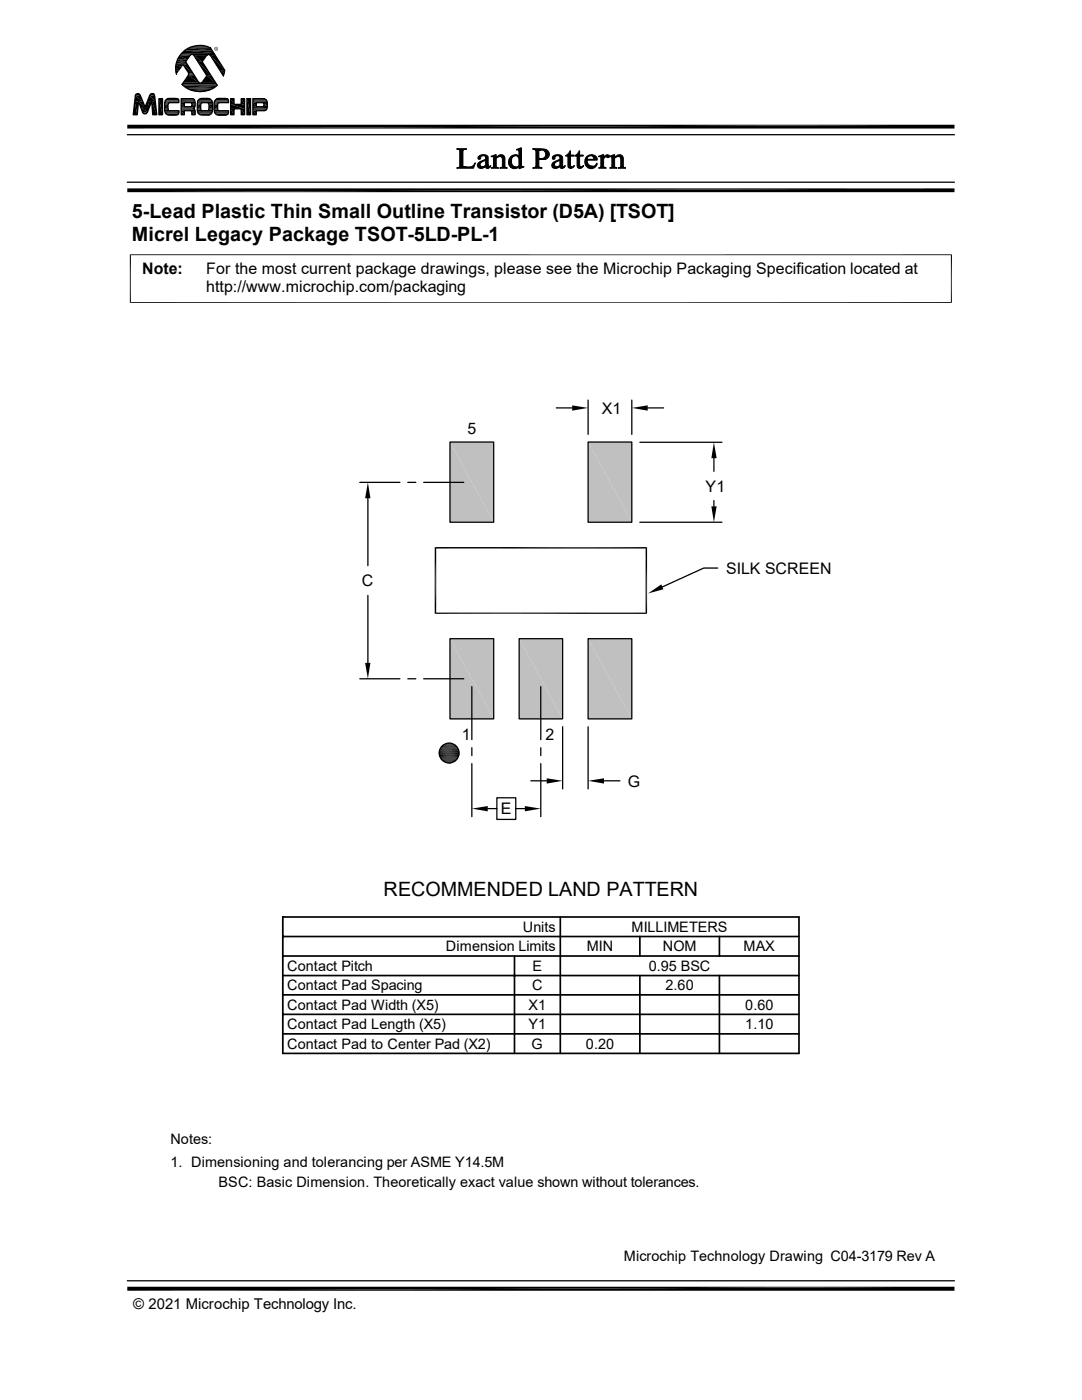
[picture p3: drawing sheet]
<svg xmlns="http://www.w3.org/2000/svg" width="216mm" height="279mm" viewBox="0 0 216 279" stroke-linecap="round" stroke-linejoin="round" font-family="sans-serif">
<g fill="#c0c0c0">
<path d="M117.3 88.2l8.8 16h-8.8z"/>
<path d="M117.3 88.2h8.8v16z"/>
<path d="M89.8 88.2l8.7 16h-8.7z"/>
<path d="M89.8 88.2h8.7v16z"/>
<path d="M117.3 127.5l8.8 16h-8.8z"/>
<path d="M117.3 127.5h8.8v16z"/>
<path d="M103.6 127.5l8.7 16h-8.7z"/>
<path d="M103.6 127.5h8.7v16z"/>
<path d="M89.8 127.5l8.7 16h-8.7z"/>
<path d="M89.8 127.5h8.7v16z"/>
</g>
<g fill="none" stroke="#000" stroke-width=".25">
<path d="M27.5 18.7l-.4 .1-.1 .3-.4 3.8h.8l.2-2.7 .8 2.2a.49 .49 0 0 0 .5 .3 .49 .49 0 0 0 .5-.3M27.5 18.7l.3 .1 .1 .2M28 19l1 2.4 .9-2.4M30.7 18.8l.1 .3M30.7 18.8a.46 .46 0 0 0-.4-.1 .46 .46 0 0 0-.4 .3M30.9 19.1l.4 3.8h-.8l-.2-2.7-.9 2.2M31.7 19.7h.7v3.2h-.7zM33.6 19.6l1.7 .1a.52 .52 0 0 1 .4 .8h-2l-.2 .4v.7l.2 .5h2a.63 .63 0 0 1-.1 .7 .63 .63 0 0 1-.6 .1h-1.2a.92 .92 0 0 1-.9-1.1l.1-1.7 .2-.3 .4-.1M36.2 19.7h2.2l.4 .2 .1 1.1v.4l-.3 .2 .2 .2 .1 .3v.8h-.6v-.6l-.2-.2h-1.3v.8h-.6zM36.3 16.8l.1 .1M36.6 13l1 1.6-.1 .4M37.5 17.8h4.8"/>
<path d="M37.6 15l-1.3 1.8M38 11l-1 1.3 2.7 4.2M38 11l.2-.2 .5 .2 2.6 4.1-1 1.4-.4 .1-.2-.2M40.1 19.7l-.3 .1-.3 .4-.1 1.9a.88 .88 0 0 0 .9 .8h1.1a.92 .92 0 0 0 1-1.1l-.1-1.7M40.1 19.6h1.5M41.3 11l-1 1.3 3 4.7a5.2 5.2 0 0 1-6.9-.1M41.6 19.7l.4 .1 .2 .3M42 9.5l2.8 4.5-.2 1.2-2.6-4.2-.4-.1-.3 .1M42 9.5a4.7 4.7 0 0 0-5.1 .6 4.7 4.7 0 0 0-1.7 4.8M43.5 19.6l1.7 .1a.51 .51 0 0 1 .4 .8h-1.9l-.3 .3v1l.2 .3h2a.61 .61 0 0 1-.1 .7 .61 .61 0 0 1-.7 .1h-1.1a.92 .92 0 0 1-1-1.1l.1-1.7M43.5 19.7l-.4 .1-.2 .3M46 19.7h.7v1.1h1.4v-1.1h.7v3.2h-.7v-1.2h-1.4v1.2h-.7z"/>
<path d="M49.3 19.7h.7v3.2h-.7zM49.3 19.7h.7M50.5 19.7h2a.81 .81 0 0 1 .8 1 1.13 1.13 0 0 1-.4 1.4h-1.8v.8h-.6zM25.4 36.4h165.1M25.4 26.9h165.1M36.8 21.3v-.8h1.3a.46 .46 0 0 1 0 .8h-1.3M40.1 20.6l.3-.1h1l.2 .1 .1 1-.1 .5h-1.4l-.2-.5zM50.5 21.5h2.8M51.1 20.5h1.4l.2 .3-.1 .4-.1 .1h-1.4zM117.3 79.8v6.9M126.1 79.8v6.9M71.8 96.3h8"/>
<path d="M73.4 99.4v13.5M81.4 96.3h1.6M84.5 96.3h8M89.8 88.2h8.7v16h-8.7zM111 81.4h3.2M117.3 88.2h8.8v16h-8.8zM127.7 88.3h16.4M129.2 81.4h3.2M142.5 91.4v2.7M142.5 99.9v1.1M73.4 118.8v13.5M127.7 104.2h16.4"/>
<path d="M143.2 113.4h-2.8l-8.2 3.7M71.8 135.5h8M81.4 135.5h1.6M84.5 135.5h8M86.7 122.4h42.4M89.8 127.5h8.7v16h-8.7zM94.1 137v10.6M103.6 127.5h8.7v16h-8.7zM107.9 137v10.6M117.3 127.5h8.8v16h-8.8zM94.1 149.2v1.6M94.1 152.4v10.6"/>
<path d="M99.1 159.2h3.8v4.3h-3.8zM105.9 155.8h3.2M107.9 149.2v1.6M107.9 152.4v10.6M112.3 145v12.4M117.3 145v12.4M120.5 155.8h3.2M97.3 161.4h1.8M102.9 161.4h1.8M25.4 255.6h165.1"/>
<circle cx="89.6" cy="150.3" r="1.98"/>
</g>
<g fill="#000">
<path d="M27 19h1zM27 19l1 .1h-1zM27 19h1v.1zM27 19.1l1.5 1.1h-1.6zM27 19.1h1l.5 1.1zM27.1 18.9h.8zM27.1 18.9l.9 .1zM27.1 18.8h.8zM27.1 18.8l.8 .1zM27.2 18.8h.6zM27.2 18.7h.5zM27.2 18.7l.6 .1z"/>
<path d="M27.3 18.7h.3zM27.3 18.7h.4zM27.4 18.7h.2zM29.8 19.1l1.2 1.1h-1.6zM29.8 19.1h1.1l.1 1.1zM29.9 19h1zM29.9 19l1 .1zM29.9 18.9h.9zM29.9 18.9l1 .1zM30 18.8h.8zM30 18.8l.8 .1zM30.1 18.8h.6z"/>
<path d="M30.1 18.8h.6h-.7zM30.1 18.7l.6 .1zM30.1 18.7h.5zM30.2 18.7h.4zM30.2 18.7h.3zM30.3 18.7h.2zM30.3 18.7h.1zM31.7 19.7l.7 3.2h-.7zM31.7 19.7h.7v3.2zM33.4 19.7h2zM33.5 19.7h1.9zM33.5 19.7h1.8z"/>
<path d="M33.6 19.6l1.7 .1zM35.1 13.4l.6 .7h-.6zM35.1 13.4h1.2l-.6 .7zM35.1 14.1l.1 .7zM35.1 14.1h.6l-.5 .7zM35.1 13l1.2 .4h-1.2zM35.1 13h1.5l-.3 .4zM35.3 12.3h1.7l.2 .3zM35.4 11.9l1.6 .4h-1.7zM35.4 11.9h1.9l-.3 .4zM35.8 11.2l1.5 .7h-1.9zM35.8 11.2h2l-.5 .7z"/>
<path d="M36.6 13l1.9 1.6h-.9zM36.6 13h.8l1.1 1.6zM36.2 10.6l.6-.5 5.9 .5zM36.8 10.1h5.5l.4 .5zM36.8 10.1l.8-.5 4.7 .5zM37.6 9.6h4.4l.3 .5zM37.6 15l2.1 1.5h-3.1zM37.6 15h1.2l.9 1.5zM37.6 14.6h.9zM37.6 14.6l1 .1zM37.6 14.9l1.2 .1zM37.7 14.7l.9 .1z"/>
<path d="M37.7 14.8h1zM37.7 14.8l1 .1zM37.6 14.9h1.1zM37.7 14.9h1zM38.7 11l1.6 1.3h-.8zM38.7 11h2.6l-1 1.3zM38.7 18.2h1.9zM39.3 18.2h1.3zM39.3 9.1l1.8 .1zM39.5 12.3l2.6 2.8h-.8zM39.5 12.3h.8l1.8 2.8zM39.9 19.7h2z"/>
<path d="M40 19.7h1.9zM40 19.7h1.7zM40.1 19.6l1.6 .1zM39.3 9.1h1zM41.3 15.1l1.7 1.4h-2.7zM41.3 15.1h.8l.9 1.4zM41.6 10.8h1.2zM41.7 10.8l1.1 .1zM41.8 10.9h1.1zM41.9 10.9l1 .1zM41.9 11h1zM42 11l2.8 3h-.9z"/>
<path d="M42 11h.9l1.9 3zM42.8 9.7v.2zM42.8 9.6v.1zM42.8 9.9l.1 .2zM42.9 9.6l-.1 .1zM42.9 9.9v.2zM42.9 9.4l-.1 .2zM43 10l.1 .1zM42.8 9.6l.2-.1zM42.9 9.4h.2zM43.1 10l.2 .1zM43.1 9.4l.2 .1z"/>
<path d="M43.3 10l.2-.1zM43.3 19.7h2zM43.3 19.7h1.9zM43.4 19.7h1.8zM43.3 9.4l.1 .2zM43.4 9.7v.2zM43.4 9.6v.1zM43.5 19.6l1.7 .1zM43.3 9.4l.2 .2zM43.5 9.7v.2zM43.5 9.6v.1zM43.9 14l.8 .6h-.5z"/>
<path d="M43.9 14h.9l-.1 .6zM44.2 14.6l.4 .5zM44.2 14.6h.5l-.1 .5zM46 19.7l.7 1.1h-.7zM46 19.7h.7v1.1zM48.1 19.7l.7 1.1h-.7zM48.1 19.7h.7v1.1zM49.3 19.7l.7 3.2h-.7zM49.3 19.7h.7v3.2zM26.9 20.2l.7 .1zM26.9 20.2h.7zM26.9 20.3l.5 2.6h-.8z"/>
<path d="M26.9 20.3h.7l-.2 2.6zM27.6 20.2l.9 .1zM27.6 20.3l1.4 1.1h-.9zM27.6 20.3h.9l.5 1.1zM28.1 21.4l1.3 1h-1zM28.1 21.4h1.7l-.4 1zM28.4 22.4h1zM28.4 22.4l1 .1zM28.5 22.5h.9zM28.5 22.5l.8 .1zM28.5 22.6h.8zM28.6 22.6h.7z"/>
<path d="M28.6 22.6h.6zM28.7 22.6h.5zM28.7 22.6l.4 .1zM28.8 22.7h.3zM28.8 22.7h.2zM28.9 22.7h.1zM29.4 20.2l.4 1.2h-.8zM29.4 20.2h.9l-.5 1.2zM30.3 20.2l1 2.7h-.8zM30.3 20.2h.7l.3 2.7zM32.9 20.5h1zM32.9 20.5h.9z"/>
<path d="M32.9 20.5h.8zM32.9 20.5l.8 .1zM32.9 20.6h.7zM32.9 20.6h.8zM32.9 20.6l.7 .1zM32.9 20.7h.7zM32.9 20.7l.7 .1zM32.9 20.8l.6 .1h-.6zM32.9 20.8h.7l-.1 .1zM32.9 20.9l.6 .7h-.6zM32.9 20.9h.6v.7zM32.9 21.6l.7 .2h-.7z"/>
<path d="M32.9 21.6h.6l.1 .2zM32.9 21.8h.7zM32.9 21.8l.7 .1zM32.9 21.9l.7 .1zM32.9 22l.8 .1zM32.9 22.1h.8zM32.9 22.1h.9zM33.4 22.9h2zM33.5 22.9h1.7zM33.5 22.9h1.9zM33.6 22.9h1.6zM33.6 22.9h1.4z"/>
<path d="M36.2 20.5l.6 .8h-.6zM36.2 20.5h.6v.8zM36.2 22.1l.6 .8h-.6zM36.2 22.1h.6v.8zM38.1 20.5h.8zM38.1 22.1h.8zM38.1 21.3h.8zM38.2 20.5l.7 .1zM38.2 21.3h.7zM38.2 22.1l.7 .1zM38.2 22.2h.7zM38.2 20.6h.7z"/>
<path d="M38.2 21.2h.7zM38.2 21.2l.7 .1zM38.2 22.2l.7 .1zM38.3 20.6l.6 .1zM38.3 20.7h.6zM38.3 20.7l.6 .1zM38.3 21.1h.6zM38.3 21.1l.6 .1zM38.3 21.2h.6zM38.3 22.3l.6 .1zM38.3 22.4h.6zM38.3 22.4l.6 .5h-.6z"/>
<path d="M38.3 22.4h.6v.5zM38.3 20.8l.6 .2h-.6zM38.3 20.8h.6v.2zM38.3 21h.6zM38.3 21l.6 .1zM39.4 20.5h1zM39.4 20.5h.9zM39.4 20.5h.8zM39.4 20.5l.8 .1zM39.4 20.6h.7zM39.4 20.6h.8zM39.4 20.6l.7 .1z"/>
<path d="M39.4 20.7h.7zM39.4 20.7l.7 .1zM39.4 20.8l.6 .1h-.6zM39.4 20.8h.7l-.1 .1zM39.4 20.9l.6 .7h-.6zM39.4 20.9h.6v.7zM39.4 21.6l.7 .2h-.7zM39.4 21.6h.6l.1 .2zM39.4 21.8h.7zM39.4 21.8l.7 .1zM39.4 21.9l.7 .1zM39.4 22l.8 .1z"/>
<path d="M39.4 22.1h.8zM39.4 22.1h.9zM39.9 22.9h1.8zM39.9 22.9h2zM40.1 22.9h1.3zM40.1 22.9h1.6zM41.3 20.5h1.1zM41.4 20.5h1zM41.4 22.1h1zM41.5 22.1h.9zM41.5 20.5l.9 .1zM41.6 20.6h.8z"/>
<path d="M41.6 22.1h.8zM41.6 20.6l.8 .1zM41.6 20.7h.8zM41.6 22l.8 .1zM41.7 20.7h.7zM41.7 20.7l.7 .1zM41.7 20.8l.7 .1h-.7zM41.7 20.8h.7v.1zM41.7 21.8h.7zM41.7 21.8l.7 .1zM41.6 22h.8zM41.7 21.9l.7 .1z"/>
<path d="M41.7 20.9l.7 .7h-.7zM41.7 20.9h.7v.7zM41.7 21.6l.7 .2h-.7zM41.7 21.6h.7v.2zM42.7 20.7h.8zM42.7 20.7l.7 .1zM42.7 20.8l.7 .1h-.7zM42.7 20.8h.7v.1zM42.7 20.9l.7 .7h-.7zM42.7 20.9h.7v.7zM42.7 21.6l.7 .2h-.7zM42.7 21.6h.7v.2z"/>
<path d="M42.7 21.8h.7zM42.7 21.8l.8 .1zM42.8 20.5h.9zM42.8 20.5h1zM42.8 20.5h.8zM42.8 20.5l.8 .1zM42.8 20.6h.7zM42.8 20.6h.8zM42.8 21.9l.7 .1zM42.8 22l.8 .1zM42.8 22.1h.8zM42.8 22.1h.9z"/>
<path d="M43.3 22.9h2zM43.3 22.9h1.8zM43.4 22.9h1.7zM43.5 22.9h1.3zM43.5 22.9h1.6zM46 20.8l2.8 .9h-2.8zM46 20.8h2.8v.9zM46 21.7l.7 1.2h-.7zM46 21.7h.7v1.2zM48.1 21.7l.7 1.2h-.7zM48.1 21.7h.7v1.2zM50.5 20.5l.6 .8h-.6z"/>
<path d="M50.5 20.5h.6v.8zM50.5 22.1l.6 .8h-.6zM50.5 22.1h.6v.8zM52.4 20.5h.9zM52.5 20.5h.8zM52.5 20.5l.8 .1zM52.5 21.3h.8zM52.5 20.6h.8zM52.6 20.6l.7 .1zM52.6 21.2l.7 .1zM52.6 20.7h.7zM52.6 20.7l.7 .1h-.6z"/>
<path d="M52.6 20.7h.7v.1zM52.6 21.1h.7zM52.6 21.1l.7 .1zM52.6 21.2h.7zM52.7 20.8l.6 .2h-.6zM52.7 20.8h.6v.2zM52.7 21l.6 .1zM25.4 38.4l165.1-.8v.8zM25.4 37.6h165.1l-165.1 .8zM25.4 25.7l165.1-.8v.8zM25.4 24.9h165.1l-165.1 .8zM73.4 96.3l.5 3.1h-1z"/>
<path d="M114.2 80.9l3.1 .5-3.1 .6zM126.1 81.4l3.1-.5v1.1zM142.5 88.3l.5 3.1h-1.1zM129.3 118.4l2.7-1.8 .4 1zM141.9 101h1.1l-.5 3.2zM72.9 132.3h1l-.5 3.2zM88.6 152.1h1.9zM88.6 152.1h2zM88.6 148.5h2zM88.8 148.5h1.8zM88.8 152.1l1.5 .1zM88.8 152.1h1.7z"/>
<path d="M88.8 148.5h1.7zM88.9 148.4l1.6 .1zM88.9 152.2l1.2 .1zM88.9 152.2h1.4zM88.9 148.4h1.4zM89.2 148.3l1.1 .1zM89.2 152.3h.6zM89.2 152.3h.9zM89.2 148.3h.9zM89.3 148.3h.8zM89.3 152.3h.5zM89.3 148.3h.5z"/>
<path d="M109.1 155.3l3.2 .5-3.2 .6zM117.3 155.8l3.2-.5v1.1zM94.1 161.4l3.2-.5v1zM104.7 160.9l3.2 .5-3.2 .5zM25.4 257.6l165.1-.8v.8zM25.4 256.8h165.1l-165.1 .8z"/>
<path d="M91.1 29.7h2v.1a.53 .53 0 0 0-.6 .1 .53 .53 0 0 0-.1 .5v2.5a.43 .43 0 0 0 .2 .4 .43 .43 0 0 0 .4 0l-1.3 .1v-3.3l-.1-.3h-.5z" fill-rule="evenodd"/>
<path d="M91.1 33.5l1.9-.2a1.58 1.58 0 0 0 1.9-.8l-.4 1.1z" fill-rule="evenodd"/>
<path d="M95.5 31.2l.3-.2 .6 .1a.42 .42 0 0 0-.5 .6 .31 .31 0 0 1-.5 0 .31 .31 0 0 1 .1-.5z" fill-rule="evenodd"/>
<path d="M95.4 32.6l.8-.5 .7-.1-.8 .3a.5 .5 0 0 0-.3 .6 .5 .5 0 0 0 .5 .4h.4a.76 .76 0 0 1-1 .3 .76 .76 0 0 1-.3-1z" fill-rule="evenodd"/>
<path d="M95.8 31a1.03 1.03 0 0 1 1.6 .6l.1 1.5 .3 .2a.48 .48 0 0 1-.5 .3 .48 .48 0 0 1-.4-.4l-.2-.1 .2-.1v-1h-.5a.48 .48 0 0 0 .5-.4 .48 .48 0 0 0-.3-.5z" fill-rule="evenodd"/>
<path d="M96.3 33.3l.6-.1z" fill-rule="evenodd"/>
<path d="M97.6 33.3l.3-.3-.1 .3z" fill-rule="evenodd"/>
<path d="M98 31.2h.3z" fill-rule="evenodd"/>
<path d="M98 31.2l1-.3v.5l-.5 .1-.1-.2z" fill-rule="evenodd"/>
<path d="M98.5 31.5l1.3-.3-.8 .4v1.4a.52 .52 0 0 0 .5 .6l-1.5-.1a.36 .36 0 0 0 .4-.1 .36 .36 0 0 0 .1-.4z" fill-rule="evenodd"/>
<path d="M99.2 31.2a.84 .84 0 0 1 1.1-.3 .84 .84 0 0 1 .5 1v1.1a.52 .52 0 0 0 .4 .6l-1.5-.1a.41 .41 0 0 0 .5-.5v-1.1a.53 .53 0 0 0-.4-.7z" fill-rule="evenodd"/>
<path d="M101.9 31.2l.3-.2 .7 .1a1.19 1.19 0 0 0-.9 .9 1.19 1.19 0 0 0 .5 1.2l.5 .2h-1.1a1.48 1.48 0 0 1 0-2.2z" fill-rule="evenodd"/>
<path d="M102.2 31l.8-.1 .5 .2z" fill-rule="evenodd"/>
<path d="M103 29.8l.3 .1z" fill-rule="evenodd"/>
<path d="M103 29.8l1.1-.3v3.5v.2l.2 .1h-.8l-.4 .3-.6 .1-.6-.3 1.3-.1 .3-.2v-1.3l-.3-.7h.3v-.8v-.4z" fill-rule="evenodd"/>
<path d="M103.5 33.3h1.1l-1.1 .4z" fill-rule="evenodd"/>
<path d="M106.8 29.9h1.1l-.4 .1v1.6l1.6 .1-1.6 .1v1.1a.65 .65 0 0 0 .7 .7l-1.9-.1a.5 .5 0 0 0 .6-.6z" fill-rule="evenodd"/>
<path d="M106.3 29.7h1.6a1.34 1.34 0 0 1 1.7 1.2l-.1 .4-.3 .3-1.1 .1a.87 .87 0 0 0 .8-1 .87 .87 0 0 0-1-.8h-1.1l-.5-.1z" fill-rule="evenodd"/>
<path d="M107.5 31.8h1.4z" fill-rule="evenodd"/>
<path d="M110.2 31.3l.4-.3 .6 .1a.54 .54 0 0 0-.5 .7 .3 .3 0 0 1-.4-.1 .3 .3 0 0 1-.1-.4z" fill-rule="evenodd"/>
<path d="M110.2 32.6l.9-.6h.6l-.4 .2a.58 .58 0 0 0-.6 .4 .58 .58 0 0 0 .4 .7h.5a.79 .79 0 0 1-1 .3 .79 .79 0 0 1-.4-.9z" fill-rule="evenodd"/>
<path d="M110.6 31a1.05 1.05 0 0 1 1.7 .7v1a.42 .42 0 0 0 .3 .6 .49 .49 0 0 1-.5 .3 .49 .49 0 0 1-.4-.4l-.2-.1 .2-.1v-1h-.4a.47 .47 0 0 0 .4-.5 .47 .47 0 0 0-.5-.4z" fill-rule="evenodd"/>
<path d="M111.1 33.3l.6-.1z" fill-rule="evenodd"/>
<path d="M112.4 33.3l.4-.3-.2 .3z" fill-rule="evenodd"/>
<path d="M113.7 30.1l.1 .8h.7v.3h-.7v1.8l.3 .3h-.7l-.1-2.1-.4-.1 .6-.5z" fill-rule="evenodd"/>
<path d="M113.4 33.3h.9l.3-.2-.4 .4a.55 .55 0 0 1-.8-.2z" fill-rule="evenodd"/>
<path d="M115.6 30.1l.1 .8h.7v.3h-.7v1.7v.3l.3 .1h-.8l-.1-2.1-.4-.1 .6-.5z" fill-rule="evenodd"/>
<path d="M115.2 33.3h.9l.4-.2-.5 .4a.53 .53 0 0 1-.8-.2z" fill-rule="evenodd"/>
<path d="M116.9 31.4l.5-.4 .5 .1-.5 .1-.3 .6h-.3z" fill-rule="evenodd"/>
<path d="M117.4 31a1.15 1.15 0 0 1 1.8 1h-2.1a1.16 1.16 0 0 0 1.1 1.2h-1.2l-.2-.4-.1-.9 .1-.1h1.7a.64 .64 0 0 0-.6-.7z" fill-rule="evenodd"/>
<path d="M117 33.2h1.4l.3-.1 .4-.5a1.11 1.11 0 0 1-1.7 .9z" fill-rule="evenodd"/>
<path d="M119.4 31.2h.3z" fill-rule="evenodd"/>
<path d="M119.4 31.2l1-.3v.6h.2l-.2 .2v1.3a.58 .58 0 0 0 .5 .6l-1.4-.1a.39 .39 0 0 0 .4-.5v-1a.51 .51 0 0 0-.5-.8z" fill-rule="evenodd"/>
<path d="M120.6 31.2l.3 .1-.5 .2z" fill-rule="evenodd"/>
<path d="M120.6 31.2l.3-.2a.33 .33 0 0 1 .5-.1 .33 .33 0 0 1-.1 .6z" fill-rule="evenodd"/>
<path d="M121.6 31.2h.3z" fill-rule="evenodd"/>
<path d="M121.6 31.2l1-.3v.5l-.5 .1-.1-.2z" fill-rule="evenodd"/>
<path d="M122.1 31.5l1.3-.3-.8 .4v1.4a.52 .52 0 0 0 .5 .6l-1.4-.1a.39 .39 0 0 0 .4-.5z" fill-rule="evenodd"/>
<path d="M122.9 31.2a.84 .84 0 0 1 1-.3 .84 .84 0 0 1 .5 1v1.1a.52 .52 0 0 0 .4 .6l-1.4-.1a.41 .41 0 0 0 .5-.5v-1.1a.53 .53 0 0 0-.5-.7z" fill-rule="evenodd"/>
</g>
<g fill="none" stroke="#000" stroke-width=".2">
<path d="M33 19.9h2.6M33.1 19.8h2.5M33.2 19.7h2.4M33.3 19.7h2.2M35.8 11.1h2.2M35.9 11h2.1M36 10.9h2.1M36.2 19.7h2.4M36.2 19.8h2.5M36.2 19.9h2.6M36.3 16.9h7M36.4 16.6h6.7"/>
<path d="M36.4 17h6.9M36.5 16.6h3.3M36.5 16.6h3.4M36.5 16.5h3.3M37.3 17.6h5.3M37.6 9.5h4.4M38.4 9.2h2.9M38.5 10.9h2.9M38.6 11h2.7M38.7 11h2.6M38.7 18.2h2.5M38.7 9.1h2.4"/>
<path d="M39.5 19.9h2.7M39.5 20h2.7M39.6 19.8l2.6 .1M39.7 19.8h2.4M39.8 19.7h2.2M40 16.6h3.1M40.2 16.6h2.9M40.3 16.5h2.7M41.5 10.9h-3M42.8 10.8h-6.7M42.9 19.9h2.7M43 19.9h2.6"/>
<path d="M43.1 19.8h2.4M43.2 19.7h2.2M50.5 19.7h2.3M50.5 19.8h2.5M50.5 19.9h2.7M32.9 20.5h2.8M32.9 22.2h2.8M32.9 20.2h2.8M32.9 20.3h2.8M32.9 20.4h2.8M32.9 22.3h2.8M32.9 22.4h2.8"/>
<path d="M33 20.1h2.7M33 22.5h2.7M33 20h2.7M33 22.6h2.7M33.1 22.7h2.5M33.3 22.8h2.3M33.3 22.9h2.2M35.6 22.8h-2.4M36.2 20h2.7M36.2 20.2h2.7M36.2 21.3h2.7M36.2 21.4h2.7"/>
<path d="M36.2 21.5h2.7M36.2 21.6h2.5M36.2 21.7h2.4M36.2 21.7h2.5M36.2 21.7h2.6M36.2 21.8h2.7M36.2 21.9h2.7M36.2 22.1h2.7M38.8 21.5l-2.6 .1M39.4 20.5h3M39.4 22.2h3M39.4 20.2h2.9"/>
<path d="M39.4 20.4h3M39.4 22.3h3M39.4 22.4h2.9M39.5 20h2.8M39.5 22.6h2.8M39.5 22.6h2.7M39.6 22.7h2.6M39.7 22.8h2.4M39.8 22.9h2.2M42.8 20.4h2.8M42.8 20.5h2.8M42.8 22.2h2.8"/>
<path d="M42.8 22.3h2.8M42.8 20.2h2.8M42.8 20.3h2.8M42.8 22.4h2.8M42.8 20.1h2.8M42.8 22.5h2.8M42.9 20h2.7M42.9 22.6h2.7M43 22.7h2.6M43.1 22.8h2.3M43.2 22.9h2.2M45.5 22.8h-2.4"/>
<path d="M50.5 20h2.7M50.5 20.2h2.8M50.5 20.3h2.8M50.5 20.4h2.8M50.5 21.3h2.8M50.5 21.7h2.8M50.5 21.8h2.8M50.5 21.9h2.7M50.5 22h2.6M50.5 22h2.5M50.5 22.1h2.4M91.1 33.5l1.9-.2a1.58 1.58 0 0 0 1.9-.8l-.4 1.1z"/>
<path d="M91.1 29.7h2v.1a.53 .53 0 0 0-.6 .1 .53 .53 0 0 0-.1 .5v2.5a.43 .43 0 0 0 .2 .4 .43 .43 0 0 0 .4 0l-1.3 .1v-3.3l-.1-.3h-.5zM95.4 32.6l.8-.5 .7-.1-.8 .3a.5 .5 0 0 0-.3 .6 .5 .5 0 0 0 .5 .4h.4a.76 .76 0 0 1-1 .3 .76 .76 0 0 1-.3-1zM95.5 31.2l.3-.2 .6 .1a.42 .42 0 0 0-.5 .6 .31 .31 0 0 1-.5 0 .31 .31 0 0 1 .1-.5zM95.8 31a1.03 1.03 0 0 1 1.6 .6l.1 1.5 .3 .2a.48 .48 0 0 1-.5 .3 .48 .48 0 0 1-.4-.4l-.2-.1 .2-.1v-1h-.5a.48 .48 0 0 0 .5-.4 .48 .48 0 0 0-.3-.5zM96.3 33.3l.6-.1zM97.6 33.3l.3-.3-.1 .3zM98 31.2h.3zM98 31.2l1-.3v.5l-.5 .1-.1-.2zM98.5 31.5l1.3-.3-.8 .4v1.4a.52 .52 0 0 0 .5 .6l-1.5-.1a.36 .36 0 0 0 .4-.1 .36 .36 0 0 0 .1-.4zM99.2 31.2a.84 .84 0 0 1 1.1-.3 .84 .84 0 0 1 .5 1v1.1a.52 .52 0 0 0 .4 .6l-1.5-.1a.41 .41 0 0 0 .5-.5v-1.1a.53 .53 0 0 0-.4-.7zM101.9 31.2l.3-.2 .7 .1a1.19 1.19 0 0 0-.9 .9 1.19 1.19 0 0 0 .5 1.2l.5 .2h-1.1a1.48 1.48 0 0 1 0-2.2zM102.2 31l.8-.1 .5 .2z"/>
<path d="M103 29.8l.3 .1zM103 29.8l1.1-.3v3.5v.2l.2 .1h-.8l-.4 .3-.6 .1-.6-.3 1.3-.1 .3-.2v-1.3l-.3-.7h.3v-.8v-.4zM103.5 33.3h1.1l-1.1 .4zM106.3 29.7h1.6a1.34 1.34 0 0 1 1.7 1.2l-.1 .4-.3 .3-1.1 .1a.87 .87 0 0 0 .8-1 .87 .87 0 0 0-1-.8h-1.1l-.5-.1zM106.8 29.9h1.1l-.4 .1v1.6l1.6 .1-1.6 .1v1.1a.65 .65 0 0 0 .7 .7l-1.9-.1a.5 .5 0 0 0 .6-.6zM107.5 31.8h1.4zM110.2 32.6l.9-.6h.6l-.4 .2a.58 .58 0 0 0-.6 .4 .58 .58 0 0 0 .4 .7h.5a.79 .79 0 0 1-1 .3 .79 .79 0 0 1-.4-.9zM110.2 31.3l.4-.3 .6 .1a.54 .54 0 0 0-.5 .7 .3 .3 0 0 1-.4-.1 .3 .3 0 0 1-.1-.4zM110.6 31a1.05 1.05 0 0 1 1.7 .7v1a.42 .42 0 0 0 .3 .6 .49 .49 0 0 1-.5 .3 .49 .49 0 0 1-.4-.4l-.2-.1 .2-.1v-1h-.4a.47 .47 0 0 0 .4-.5 .47 .47 0 0 0-.5-.4zM111.1 33.3l.6-.1zM112.4 33.3l.4-.3-.2 .3zM113.4 33.3h.9l.3-.2-.4 .4a.55 .55 0 0 1-.8-.2z"/>
<path d="M113.7 30.1l.1 .8h.7v.3h-.7v1.8l.3 .3h-.7l-.1-2.1-.4-.1 .6-.5zM115.2 33.3h.9l.4-.2-.5 .4a.53 .53 0 0 1-.8-.2zM115.6 30.1l.1 .8h.7v.3h-.7v1.7v.3l.3 .1h-.8l-.1-2.1-.4-.1 .6-.5zM116.9 31.4l.5-.4 .5 .1-.5 .1-.3 .6h-.3zM117 33.2h1.4l.3-.1 .4-.5a1.11 1.11 0 0 1-1.7 .9zM117.4 31a1.15 1.15 0 0 1 1.8 1h-2.1a1.16 1.16 0 0 0 1.1 1.2h-1.2l-.2-.4-.1-.9 .1-.1h1.7a.64 .64 0 0 0-.6-.7zM119.4 31.2h.3zM119.4 31.2l1-.3v.6h.2l-.2 .2v1.3a.58 .58 0 0 0 .5 .6l-1.4-.1a.39 .39 0 0 0 .4-.5v-1a.51 .51 0 0 0-.5-.8zM120.6 31.2l.3 .1-.5 .2zM120.6 31.2l.3-.2a.33 .33 0 0 1 .5-.1 .33 .33 0 0 1-.1 .6zM121.6 31.2h.3zM121.6 31.2l1-.3v.5l-.5 .1-.1-.2z"/>
<path d="M122.1 31.5l1.3-.3-.8 .4v1.4a.52 .52 0 0 0 .5 .6l-1.4-.1a.39 .39 0 0 0 .4-.5zM122.9 31.2a.84 .84 0 0 1 1-.3 .84 .84 0 0 1 .5 1v1.1a.52 .52 0 0 0 .4 .6l-1.4-.1a.41 .41 0 0 0 .5-.5v-1.1a.53 .53 0 0 0-.5-.7zM25.9 50.8h164M25.9 60.4h164M87.6 150.2h4.1M87.6 150.6h4M87.6 149.8h4M87.7 151h3.9M87.7 149.4h3.8M87.7 151.1h3.8M87.8 149.3h3.6M87.8 151.3h3.6"/>
<path d="M87.9 149.1h3.4M87.9 151.5h3.4M88 149h3.2M88 151.6h3.2M88.1 148.8h3M88.1 151.8h3M88.3 148.7h2.6M88.3 151.9h2.6M88.4 148.6h2.4M88.4 152h2.4"/>
</g>
<g fill="none" stroke="#000" stroke-width=".34">
<path d="M35.1 12.8h2.3M36.5 17.2h6.8M56.4 186.9h103M56.4 183h103v27.2h-103zM56.4 190.8h103M56.4 194.7h103M56.4 198.5h103M102.7 190.8v19.4M111.8 183v27.2M127.7 186.9v3.9M127.7 194.7v15.5M143.6 186.9v3.9"/>
<path d="M143.6 194.7v15.5M56.4 202.4h103M56.4 206.3h103"/>
</g>
<path d="M36.1 10.7h6.7M36.3 16.7h6.9M36.9 17.5h6M37.8 9.4h4.2M38 18.1h3.8M36.2 20.4h2.7M26 50.8v9.7M189.8 50.8v9.7M87.6 150h4M87.6 150.4h4.1M87.6 150.8h4M87.7 149.6h3.9" fill="none" stroke="#000" stroke-width=".21"/>
<path d="M35.2 12.5h2M86.7 109.3h42.4M86.9 109.2v13.3M129 109.2v13.3" fill="none" stroke="#000" stroke-width=".3"/>
<g font-size="3.9">
<text x="26.3" y="43.5">5-Lead Plastic Thin Small Outline Transistor (D5A) [TSOT]</text>
<text x="26.3" y="48">Micrel Legacy Package TSOT-5LD-PL-1</text>
<text x="76.5" y="178.9">RECOMMENDED LAND PATTERN</text>
</g>
<g font-size="3.2">
<text x="28.4" y="54.6">Note:</text>
<text x="41.1" y="54.6">For the most current package drawings, please see the Microchip Packaging Specification located at</text>
<text x="41.1" y="58.3">http://www.microchip.com/packaging</text>
<text x="120.1" y="82.6">X1</text>
<text x="93.3" y="86.6">5</text>
<text x="140.8" y="98.1">Y1</text>
<text x="72.2" y="117">C</text>
<text x="144.9" y="114.6">SILK SCREEN</text>
<text x="92.2" y="147.7">1</text>
<text x="108.8" y="147.7">2</text>
<text x="125.3" y="157">G</text>
<text x="99.9" y="162.5">E</text>
</g>
<text font-size="3" x="26.6" y="261.3">© 2021 Microchip Technology Inc.</text>
<g font-size="2.9">
<text x="104.3" y="186">Units</text>
<text x="126" y="186">MILLIMETERS</text>
<text x="89" y="189.9">Dimension Limits</text>
<text x="117.1" y="189.9">MIN</text>
<text x="132.2" y="189.9">NOM</text>
<text x="148.4" y="189.9">MAX</text>
<text x="57.3" y="197.7">Contact Pad Spacing</text>
<text x="57.3" y="193.8">Contact Pitch</text>
<text x="106.2" y="197.7">C</text>
<text x="106.3" y="193.8">E</text>
<text x="129.5" y="193.8">0.95 BSC</text>
<text x="132.8" y="197.7">2.60</text>
<text x="57.3" y="201.5">Contact Pad Width (X5)</text>
<text x="105.5" y="201.5">X1</text>
<text x="148.7" y="201.5">0.60</text>
<text x="57.3" y="205.4">Contact Pad Length (X5)</text>
<text x="57.3" y="209.3">Contact Pad to Center Pad (X2)</text>
<text x="105.5" y="205.4">Y1</text>
<text x="106.1" y="209.3">G</text>
<text x="116.9" y="209.3">0.20</text>
<text x="148.7" y="205.4">1.10</text>
<text x="34" y="228.3">Notes:</text>
<text x="34" y="232.9">1. Dimensioning and tolerancing per ASME Y14.5M</text>
<text x="43.6" y="236.9">BSC: Basic Dimension. Theoretically exact value shown without tolerances.</text>
<text x="124.5" y="251.6">Microchip Technology Drawing C04-3179 Rev A</text>
</g>
<text font-size=".6" x="43" y="9.9">R</text>
</svg>
